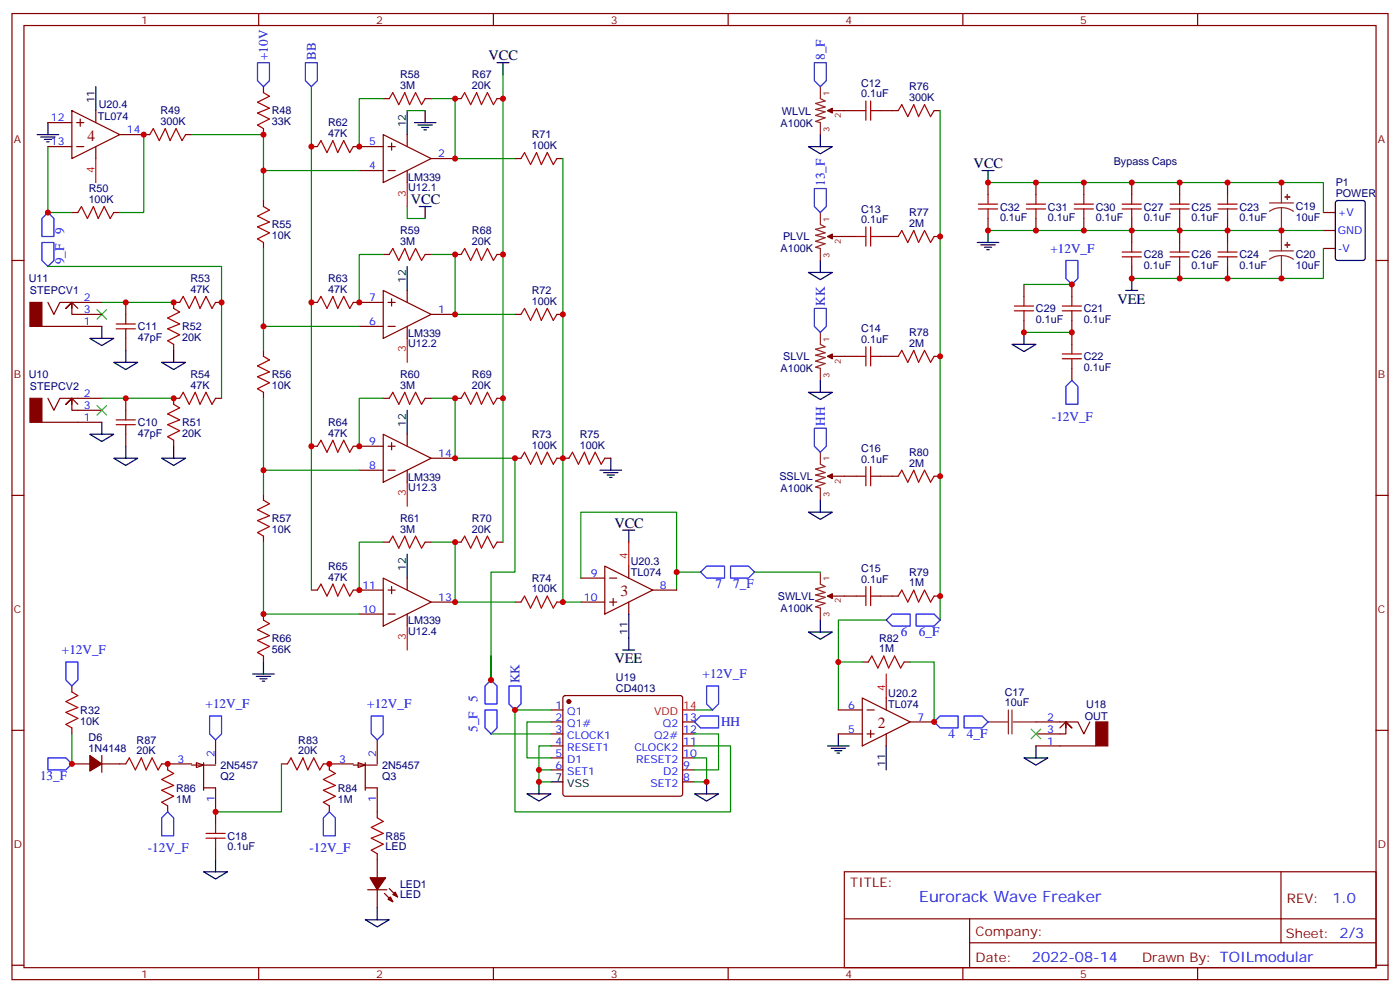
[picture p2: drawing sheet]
<svg xmlns="http://www.w3.org/2000/svg" width="412mm" height="292mm" viewBox="0 0 412 292" stroke-linecap="round" stroke-linejoin="round" font-family="sans-serif">
<g fill="none" stroke="#870000" stroke-width=".35">
<path d="M3.5 4h405.4v284.3h-405.4zM7.1 7.5h398.2v277.3h-398.2zM76.2 4v3.5M145.3 4v3.5M214.5 4v3.5M283.6 4v3.5M352.8 4v3.5M42.3 39.6h1.8M54.7 39.6h1.7M77.6 25.5v1.8M77.6 37.9v1.7M112.9 39.6l14.1 7.1-14.1 7z"/>
<path d="M112.9 29h1.8M119.9 39.6v3.5M125.2 29h1.8M134.1 29h1.7M146.4 29h1.8M245.2 32.6h7M259.3 32.6h5.3M275.2 32.6h1.7M77.6 59v1.8M91.7 43.1h1.8M104.1 43.1h8.8M105.8 50.2h7.1"/>
<path d="M114.3 50.2h2.1M114.3 43.1h2.1M115.4 42.1v2.1M119.9 50.2v3.5M127 46.7h7.1M151.7 46.7h1.8M164 46.7h1.8M3.5 76.7h3.6M21.2 62.5h1.7M33.5 62.5h1.8M77.6 71.4v1.7M112.9 74.9h1.8"/>
<path d="M125.2 74.9h1.8M134.1 74.9h1.7M146.4 74.9h1.8M245.2 69.6h7M259.3 69.6h5.3M275.2 69.6h1.7M405.3 76.7h3.6M12.3 96.1h17.7M14.1 89l1.8 3.5 1.7-3.5h12.4M22.9 90.8l-1.7-1.8-1.8 1.8 1.8-1.8v3.5h8.8M37 89v3.5M37 99.6v3.5"/>
<path d="M52.9 89h-1.7v1.8M63.5 89h1.8M91.7 89h1.8M104.1 89h8.8M105.8 96.1h7.1M112.9 85.5l14.1 7-14.1 7.1zM114.3 96.1h2.1M114.3 89h2.1M115.4 87.9v2.2M119.9 85.5v3.5M119.9 96.1v3.5M127 92.5h7.1"/>
<path d="M151.7 92.5h1.8M164 92.5h1.8M14.1 117.2l1.8 3.6 1.7-3.6h12.4M22.9 119l-1.7-1.8-1.8 1.8 1.8-1.8v3.6h8.8M37 117.2v3.6M51.2 101.4v1.7M52.9 117.2h-1.7v1.8M63.5 117.2h1.8M77.6 103.1v1.8M77.6 115.5v1.7M112.9 117.2h1.8M125.2 117.2h1.8"/>
<path d="M134.1 117.2h1.7M146.4 117.2h1.8M245.2 104.9h7M259.3 104.9h5.3M275.2 104.9h1.7M12.3 124.3h17.7M37 127.8v3.5M51.2 129.6v1.7M91.7 131.3h1.8M104.1 131.3h8.8M105.8 138.4h7.1M112.9 127.8l14.1 7.1-14.1 7z"/>
<path d="M114.3 138.4h2.1M114.3 131.3h2.1M115.4 130.3v2.1M119.9 127.8v3.5M119.9 138.4v3.5M127 134.9h7.1M151.7 134.9h1.8M164 134.9h3.6M178.2 134.9h1.7M3.5 145.8h3.6M77.6 145.5v1.7M77.6 157.8v1.8"/>
<path d="M112.9 159.6h1.8M125.2 159.6h1.8M134.1 159.6h1.7M146.4 159.6h1.8M245.2 140.2h7M259.3 140.2h5.3M275.2 140.2h1.7M405.3 145.8h3.6M91.7 173.7h1.8M104.1 173.7h8.8M112.9 170.1l14.1 7.1-14.1 7.1zM114.3 173.7h2.1"/>
<path d="M115.4 172.6v2.1M119.9 170.1v3.6M127 177.2h7.1M151.7 177.2h1.8M164 177.2h1.8M245.2 175.4h7M259.3 175.4h5.3M275.2 175.4h1.7M77.6 180.7v1.8M77.6 193.1v1.7M105.8 180.7h7.1M114.3 180.7h2.1"/>
<path d="M119.9 180.7v3.6M254 194.8h1.8M266.3 194.8h1.8M3.5 214.9h3.6M162.3 219.5h3.5M162.3 212.5h3.5M162.3 216h3.5M162.3 209h3.5M166 204.9l.5-.2h33.9l.5 .2 .2 .5v28.2l-.3 .5-.4 .3h-33.9l-.5-.3-.2-.5v-28.2zM201.1 219.5h3.5M201.1 212.5h3.5M201.1 216h3.5"/>
<path d="M305.2 212.5h12.3l1.8 3.5 1.7-3.5M305.2 219.5h17.6M312.2 214.2l1.8-1.7 1.7 1.7-1.7-1.7v3.5h-8.8M405.3 214.9h3.6M162.3 223.1h3.5M162.3 226.6h3.5M201.1 223.1h3.5M201.1 226.6h3.5M201.1 230.1h3.5M248.7 256.6h156.6v28.2h-156.6zM377.3 256.6v20.9M248.7 270.4h156.5"/>
<path d="M285.6 277.5h119.6M285.6 270.4v14.1M3.5 284.1h3.6M76.2 284.8v3.5M145.3 284.8v3.5M214.5 284.8v3.5M283.6 284.8v3.5M352.8 284.8v3.5M405.3 284.1h3.6"/>
</g>
<path d="M75.8 18.5h3.6v5.2l-1.8 1.8-1.8-1.8zM90 18.5h3.5v5.2l-1.8 1.8-1.7-1.8zM239.9 18.5h3.5v5.2l-1.7 1.8-1.8-1.8zM239.9 55.5h3.5v5.3l-1.7 1.7-1.8-1.7zM239.9 90.8h3.5v5.3l-1.7 1.7-1.8-1.7zM239.9 126h3.5v5.3l-1.7 1.8-1.8-1.8zM149.9 201.9h3.6v5.3l-1.8 1.8-1.8-1.8zM206.4 210.7h5.3v3.5h-5.3l-1.8-1.7z" fill="none" stroke="#00f" stroke-width=".35"/>
<g fill="none" stroke="#a10000" stroke-width=".35">
<path d="M44.1 39.6l1.1-1.7 1.7 3.5 1.8-3.5 1.4 3.5 1.8-3.5 1.7 3.5 1.1-1.8M77.6 27.3l1.8 1-3.6 1.8 3.6 1.8-3.6 1.4 3.6 1.7-3.6 1.8 1.8 1.1M114.7 29l1-1.7 1.8 3.5 1.7-3.5 1.4 3.5 1.8-3.5 1.8 3.5 1-1.8M135.8 29l1.1-1.7 1.7 3.5 1.8-3.5 1.4 3.5 1.8-3.5 1.7 3.5 1.1-1.8M252.2 32.6h2.9M255.1 29.7v5.7M256.5 32.6h2.8M256.5 29.7v5.7M264.6 32.6l1-1.8 1.8 3.5 1.8-3.5 1.4 3.5 1.7-3.5 1.8 3.5 1.1-1.7M93.5 43.1l1-1.7 1.8 3.5 1.8-3.5 1.4 3.5 1.7-3.5 1.8 3.5 1.1-1.8M153.5 46.7l1-1.8 1.8 3.5 1.7-3.5 1.5 3.5 1.7-3.5 1.8 3.5 1-1.7M22.9 62.5l1.1-1.7 1.8 3.5 1.7-3.5 1.4 3.5 1.8-3.5 1.8 3.5 1-1.8"/>
<path d="M77.6 60.8l1.8 1-3.6 1.8 3.6 1.8-3.6 1.4 3.6 1.7-3.6 1.8 1.8 1.1M114.7 74.9l1-1.8 1.8 3.6 1.7-3.6 1.4 3.6 1.8-3.6 1.8 3.6 1-1.8M135.8 74.9l1.1-1.8 1.7 3.6 1.8-3.6 1.4 3.6 1.8-3.6 1.7 3.6 1.1-1.8M252.2 69.6h2.9M255.1 66.8v5.6M256.5 66.8v5.6M256.5 69.6h2.8M264.6 69.6l1-1.8 1.8 3.6 1.8-3.6 1.4 3.6 1.7-3.6 1.8 3.6 1.1-1.8M34.2 95.4h5.7M34.2 96.8h5.7M37 92.5v2.9M37 96.8v2.8"/>
<path d="M51.2 90.8l1.7 1-3.5 1.8 3.5 1.8-3.5 1.4 3.5 1.7-3.5 1.8 1.8 1.1M52.9 89l1.1-1.8 1.7 3.6 1.8-3.6 1.4 3.6 1.8-3.6 1.7 3.6 1.1-1.8M93.5 89l1-1.8 1.8 3.6 1.8-3.6 1.4 3.6 1.7-3.6 1.8 3.6 1.1-1.8M153.5 92.5l1-1.7 1.8 3.5 1.7-3.5 1.5 3.5 1.7-3.5 1.8 3.5 1-1.8M51.2 119l1.7 1.1-3.5 1.7 3.5 1.8-3.5 1.4 3.5 1.8-3.5 1.7 1.8 1.1M52.9 117.2l1.1-1.7 1.7 3.5 1.8-3.5 1.4 3.5 1.8-3.5 1.7 3.5 1.1-1.8M77.6 104.9l1.8 1-3.6 1.8 3.6 1.8-3.6 1.4 3.6 1.7-3.6 1.8 1.8 1.1M114.7 117.2l1-1.7 1.8 3.5 1.7-3.5 1.4 3.5 1.8-3.5 1.8 3.5 1-1.8M135.8 117.2l1.1-1.7 1.7 3.5 1.8-3.5 1.4 3.5 1.8-3.5 1.7 3.5 1.1-1.8M252.2 104.9h2.9M255.1 102.1v5.6M256.5 102.1v5.6"/>
<path d="M256.5 104.9h2.8M264.6 104.9l1-1.8 1.8 3.5 1.8-3.5 1.4 3.5 1.7-3.5 1.8 3.5 1.1-1.7M34.2 123.6h5.7M34.2 125h5.7M37 120.8v2.8M37 125v2.8M93.5 131.3l1-1.7 1.8 3.5 1.8-3.5 1.4 3.5 1.7-3.5 1.8 3.5 1.1-1.8M153.5 134.9l1-1.8 1.8 3.5 1.7-3.5 1.5 3.5 1.7-3.5 1.8 3.5 1-1.7M167.6 134.9l1-1.8 1.8 3.5 1.8-3.5 1.4 3.5 1.7-3.5 1.8 3.5 1.1-1.7M255.1 137.3v5.7M256.5 137.3v5.7M77.6 147.2l1.8 1.1-3.6 1.7 3.6 1.8-3.6 1.4 3.6 1.8-3.6 1.7 1.8 1.1"/>
<path d="M114.7 159.6l1-1.8 1.8 3.5 1.7-3.5 1.4 3.5 1.8-3.5 1.8 3.5 1-1.7M135.8 159.6l1.1-1.8 1.7 3.5 1.8-3.5 1.4 3.5 1.8-3.5 1.7 3.5 1.1-1.7M252.2 140.2h2.9M256.5 140.2h2.8M264.6 140.2l1-1.8 1.8 3.5 1.8-3.5 1.4 3.5 1.7-3.5 1.8 3.5 1.1-1.7M93.5 173.7l1-1.8 1.8 3.5 1.8-3.5 1.4 3.5 1.7-3.5 1.8 3.5 1.1-1.7M153.5 177.2l1-1.8 1.8 3.6 1.7-3.6 1.5 3.6 1.7-3.6 1.8 3.6 1-1.8M252.2 175.4h2.9M255.1 172.6v5.7M256.5 172.6v5.7M256.5 175.4h2.8M264.6 175.4l1-1.7 1.8 3.5 1.8-3.5 1.4 3.5 1.7-3.5 1.8 3.5 1.1-1.8"/>
<path d="M77.6 182.5l1.8 1.1-3.6 1.7 3.6 1.8-3.6 1.4 3.6 1.8-3.6 1.7 1.8 1.1M255.8 194.8l1-1.7 1.8 3.5 1.7-3.5 1.5 3.5 1.7-3.5 1.8 3.5 1-1.8"/>
</g>
<g fill="none" stroke="#008700" stroke-width=".35">
<path d="M42.3 39.6v22.9h-7M56.4 39.6h21.2v19.4M91.7 25.5v148.2M112.9 29h-7.1v14.1M119.9 32.6h5.3M127 29h7.1v17.7h17.6M148.2 22v137.6M14.1 43.1v19.4h7.1M77.6 50.2h28.2M165.8 46.7v130.5h5.3M77.6 73.1v30M112.9 74.9h-7.1v14.1"/>
<path d="M119.9 60.8v3.5h5.3M127 74.9h7.1v17.6h17.6M30 89h21.2M77.6 96.1h28.2M30 117.2h21.2M77.6 117.2v28.3M112.9 117.2h-7.1v14.1M127 117.2h7.1v17.7h17.6v33.5h-7.1v31.7v-7M77.6 138.4h28.2M77.6 159.6v21.1h28.2M112.9 159.6h-7.1v14.1M127 159.6h7.1v17.6h17.6"/>
<path d="M171.1 170.1v-19.4h28.2v23M254 194.8h-7.1v14.2M268.1 194.8h7.1v17.7M162.3 219.5h-3.6v10.6h3.6M162.3 212.5h-7.1v10.6h7.1M162.3 209h-10.6v29.9h63.5v-19.4h-10.6M204.6 216h7.1v10.6h-7.1M204.6 209h5.3M158.7 226.6h3.6M204.6 223.1h3.5v7h-3.5"/>
</g>
<g fill="none" stroke="#000" stroke-width=".35">
<path d="M146.4 18.5h3.5M148.2 18.5v3.5M10.9 39.6h6.4M14.1 36.1v3.5M119.9 32.6v7M12 40.3h4.2M13.1 41h2.1M13.8 41.7h.7M119.9 78.4v7.1M123.5 60.8h3.5M125.2 60.8v3.5M21.2 89v1.8"/>
<path d="M21.2 117.2v1.8M119.9 120.8v7M176.7 138.4h6.4M177.8 139.1h4.2M178.9 139.8h2.1M179.9 134.9v3.5M179.6 140.5h.7M183.4 156h3.6M185.2 156v3.6M119.9 163.1v7M74.4 198.4h6.4M75.5 199.1h4.2"/>
<path d="M76.6 199.8h2.1M77.6 194.8v3.6M183.4 191.3h3.6M185.2 187.8v3.5M77.3 200.5h.7M243.8 219.5h6.3M246.9 216v3.5M314 212.5v1.7M162.3 230.1h3.5M244.8 220.2h4.3M245.9 220.9h2.1M246.6 221.7h.7"/>
</g>
<g fill="#870000" stroke="#870000" stroke-width=".35">
<path d="M8.8 117.2h3.5v7.1h-3.5z"/>
<path d="M8.8 89h3.5v7.1h-3.5z"/>
<path d="M243.8 32.6l1.4-.7v1.4z"/>
<path d="M243.8 69.6l1.4-.7v1.4z"/>
<path d="M243.8 104.9l1.4-.7v1.4z"/>
<path d="M243.8 175.4l1.4-.7v1.4z"/>
<path d="M243.8 140.2l1.4-.7v1.4z"/>
<path d="M322.8 212.5h3.5v7h-3.5z"/>
<circle cx="167.6" cy="206.5" r=".53"/>
</g>
<path d="M28.6 91.1l2.8 2.8M31.4 91.1l-2.8 2.8M28.6 119.3l2.8 2.9M31.4 119.3l-2.8 2.9M303.7 214.6l2.9 2.8M306.6 214.6l-2.9 2.8" fill="none" stroke="#3c3" stroke-width=".35"/>
<path d="M119.9 53.7v7.1M119.9 99.6v7M119.9 141.9v7.1M119.9 184.3v7M201.1 209h3.5" fill="none" stroke="#f00" stroke-width=".35"/>
<g fill="none" stroke="#8c2424" stroke-width=".35">
<path d="M241.7 25.5v3.5l1.4 .7-2.9 .7 2.9 1.1-2.9 .7 2.9 .7-2.9 1.1 2.9 .7-2.9 1 1.5 .4v3.5M243.8 32.6h1.4M241.7 62.5v3.6l1.4 .7-2.9 .7 2.9 1-2.9 .8 2.9 .7-2.9 1 2.9 .7-2.9 1.1 1.5 .3v3.6M243.8 69.6h1.4M241.7 97.8v3.6l1.4 .7-2.9 .7 2.9 1-2.9 .7 2.9 .7-2.9 1.1 2.9 .7-2.9 1.1 1.5 .3v3.5M243.8 104.9h1.4M241.7 133.1v3.5l1.4 .7-2.9 .7 2.9 1.1-2.9 .7 2.9 .7-2.9 1.1 2.9 .7-2.9 1 1.5 .4v3.5M243.8 140.2h1.4M241.7 168.4v3.5l1.4 .7-2.9 .7 2.9 1.1-2.9 .7 2.9 .7-2.9 1 2.9 .8-2.9 1 1.5 .4v3.5M243.8 175.4h1.4M291 212.5h6M297 209v7"/>
<path d="M298.1 209v7M298.4 212.5h6.8"/>
</g>
<path d="M57.9 224.5l2.1 .7-2.1 .7z" fill="#fff" stroke="#870000" stroke-width=".35"/>
<path d="M63.5 217.8v7M49.4 224.8h7M56.4 225.2h7.1M60 224.5v8.1M60 231.9h3.5v7" fill="none" stroke="#870000" stroke-width=".35"/>
<path d="M105.5 224.5l2.1 .7-2.1 .7z" fill="#fff" stroke="#870000" stroke-width=".35"/>
<g fill="none" stroke="#870000" stroke-width=".35">
<path d="M14.1 36.1h7.1M21.2 32.6l14.1 7-14.1 7.1zM22.6 36.1h2.1M23.6 35v2.1M28.2 32.6v3.5M35.3 39.6h7M14.1 43.1h7.1M22.6 43.1h2.1M28.2 43.1v3.6M291 53.7v3.6M305.2 53.7v3.6M319.3 53.7v3.6"/>
<path d="M333.4 53.7v3.6M347.5 53.7v3.6M361.6 53.7v3.6M291 64.3v3.5M305.2 64.3v3.5M319.3 64.3v3.5M333.4 64.3v7.1M333.4 78.4v3.6M347.5 64.3v7.1M347.5 78.4v3.6M361.6 64.3v7.1M361.6 78.4v3.6"/>
<path d="M389.8 62.5h3.5M389.8 67.8h3.5M389.8 73.1h3.5M301.6 83.7v3.5M301.6 94.3v3.5M315.7 83.7v3.5M315.7 94.3v7.1M315.7 108.4v3.5M171.1 170.1h7.1M171.1 177.2h7.1M178.2 166.6l14.1 7.1-14.1 7zM179.6 170.1h2.1"/>
<path d="M179.6 177.2h2.1M180.6 176.1v2.2M185.2 166.6v3.5M185.2 177.2v3.5M192.3 173.7h7M21.2 201.9v1.8M21.2 214.2v1.8M111.1 217.8v7M246.9 209h7.1M246.9 216h7.1M254 205.4l14.1 7.1-14.1 7zM255.4 209h2.1"/>
<path d="M255.4 216h2.1M256.5 214.9v2.2M261.1 205.4v3.6M261.1 216v3.5M268.1 212.5h7.1M21.2 224.8h5.3M30 224.8h7M30 222.4v4.9M47.6 224.8h1.8v1.8M49.4 237.2v1.7M63.5 238.9v3.6M82.9 224.8h1.8"/>
<path d="M95.2 224.8h8.9M97 224.8v1.8M97 237.2v1.7M104.1 225.2h7M107.6 224.5v8.1M107.6 231.9h3.5v8.8M63.5 249.5v3.5M111.1 251.3v7M108.3 261.9h5.6M111.1 261.9v5.3M113.2 262.9l2.5 2.5M114.7 261.5l2.4 2.5"/>
</g>
<g fill="none" stroke="#a10000" stroke-width=".35">
<path d="M291 57.3v2.8M305.2 57.3v2.8M319.3 57.3v2.8M333.4 57.3v2.8M347.5 57.3v2.8M361.6 57.3v2.8M288.2 61.5h5.7M288.2 60.1h5.7M291 61.5v2.8M302.3 61.5h5.7M302.3 60.1h5.7M305.2 61.5v2.8"/>
<path d="M316.4 61.5h5.7M316.4 60.1h5.7M319.3 61.5v2.8M330.6 61.5h5.6M330.6 60.1h5.6M330.6 75.6h5.6M330.6 74.2h5.6M333.4 61.5v2.8M333.4 71.4v2.8M333.4 75.6v2.8M344.7 61.5h5.6M344.7 60.1h5.6"/>
<path d="M344.7 75.6h5.6M344.7 74.2h5.6M347.5 61.5v2.8M347.5 71.4v2.8M347.5 75.6v2.8M358.8 61.5h5.6M358.8 60.1h5.6M358.8 75.6h5.6M358.8 74.2h5.6M361.6 61.5v2.8M361.6 71.4v2.8M361.6 75.6v2.8"/>
<path d="M298.8 91.5h5.6M298.8 90.1h5.6M301.6 87.2v2.9M301.6 91.5v2.8M312.9 91.5h5.7M312.9 90.1h5.7M315.7 87.2v2.9M315.7 91.5v2.8M312.9 105.6h5.7M312.9 104.2h5.7M315.7 101.4v2.8M315.7 105.6v2.8"/>
<path d="M21.2 203.7l1.7 1-3.5 1.8 3.5 1.7-3.5 1.5 3.5 1.7-3.5 1.8 1.8 1M37 224.8l1.1-1.7 1.8 3.5 1.7-3.5 1.4 3.5 1.8-3.5 1.8 3.5 1-1.8M49.4 226.6l1.8 1-3.6 1.8 3.6 1.8-3.6 1.4 3.6 1.8-3.6 1.7 1.8 1.1M84.7 224.8l1-1.7 1.8 3.5 1.8-3.5 1.4 3.5 1.7-3.5 1.8 3.5 1-1.8M97 226.6l1.8 1-3.6 1.8 3.6 1.8-3.6 1.4 3.6 1.8-3.6 1.7 1.8 1.1M60.7 246.7h5.6M60.7 245.3h5.6M63.5 242.5v2.8M63.5 246.7v2.8M111.1 240.7l1.8 1.1-3.5 1.7 3.5 1.8-3.5 1.4 3.5 1.8-3.5 1.7 1.7 1.1"/>
</g>
<g fill="none" stroke="#008700" stroke-width=".35">
<path d="M276.9 32.6v149.9M291 53.7h98.8v8.8M14.1 78.4h51.2v38.8M291 67.8h98.8M389.8 73.1v8.9h-56.4M301.6 97.8h14.1M301.6 83.7h14.1M199.3 168.4h7.1M222.2 168.4h19.5M261.1 182.5h-14.2v12.3M21.2 216v8.8M144.6 216h17.7"/>
<path d="M82.9 224.8v14.1h-19.4"/>
</g>
<g fill="#870000" stroke="#870000" stroke-width=".35">
<path d="M115 264l.7 1.4-1.4-.7z"/>
<path d="M115.7 263.3l.7-.7 .7 1.4z"/>
<path d="M109 258.3h4.6l-2.5 3.6z"/>
<path d="M26.5 222.4l3.5 2.4-3.5 2.1z"/>
</g>
<g fill="none" stroke="#00f" stroke-width=".35">
<path d="M12.3 71.4h3.6v5.3l-1.8 1.7-1.8-1.7zM14.1 62.5l1.8 1.8v5.3h-3.6v-5.3zM314 76.7h3.5v5.3l-1.8 1.7-1.7-1.7zM315.7 111.9l1.8 1.8v5.3h-3.5v-5.3zM206.4 168.4l1.7-1.8h5.3v3.5h-5.3zM215.2 166.6h5.3l1.7 1.8-1.7 1.7h-5.3zM19.4 194.8h3.5v5.3l-1.7 1.8-1.8-1.8zM261.1 182.5l1.7-1.8h5.3v3.6h-5.3zM269.9 180.7h5.3l1.7 1.8-1.7 1.8h-5.3zM61.7 210.7h3.6v5.3l-1.8 1.8-1.8-1.8zM109.4 210.7h3.5v5.3l-1.8 1.8-1.7-1.8zM142.9 209h3.5v5.2l-1.8 1.8-1.7-1.8z"/>
<path d="M142.9 201.9l1.7-1.8 1.8 1.8v5.3h-3.5zM208.1 201.9h3.6v5.3l-1.8 1.8-1.8-1.8zM275.2 212.5l1.7-1.8h5.3v3.5h-5.3zM284 210.7h5.3l1.7 1.8-1.7 1.7h-5.3zM14.1 223.1h5.3l1.8 1.7-1.8 1.8h-5.3zM47.6 240.7l1.8-1.8 1.8 1.8v5.3h-3.6zM95.2 240.7l1.8-1.8 1.8 1.8v5.3h-3.6z"/>
</g>
<g fill="none" stroke="#000" stroke-width=".35">
<path d="M28.2 25.5v7.1M122.1 36.1h6.3M123.1 36.8h4.3M124.2 37.5h2.1M124.9 38.2h.7M125.2 32.6v3.5M241.7 39.6v3.5M238.1 43.1h7.1l-3.5 2.2zM289.3 50.2h3.5M291 50.2v3.5M393.6 59.2l.5-.2h7.4l.6 .5 .1 16.5-.5 .6-7.6 .1-.7-.5-.1-16.5zM241.7 76.7v3.5"/>
<path d="M287.9 71.4h6.3M288.9 72.1h4.3M290 72.8h2.1M290.7 73.5h.7M291 67.8v3.6M26.5 99.6h7l-3.5 2.1zM30 96.1v3.5M238.1 80.2h7.1l-3.5 2.1zM301.6 97.8v3.6M331.6 85.5h3.5M333.4 82v3.5M33.5 106.6h7.1l-3.6 2.2z"/>
<path d="M37 103.1v3.5M47.6 106.6h7.1l-3.5 2.2zM51.2 103.1v3.5M238.1 115.5h7.1l-3.5 2.1zM241.7 111.9v3.6M298.1 101.4h7.1l-3.6 2.1zM26.5 127.8h7l-3.5 2.1zM30 124.3v3.5M33.5 134.9h7.1l-3.6 2.1zM37 131.3v3.6M47.6 134.9h7.1l-3.5 2.1zM51.2 131.3v3.6"/>
<path d="M238.1 150.7h7.1l-3.5 2.2zM241.7 147.2v3.5M185.2 180.7v7.1M238.1 186h7.1l-3.5 2.1zM241.7 182.5v3.5M261.1 219.5v7.1M305.2 219.5v3.6M155.2 233.6h7.1l-3.6 2.2zM158.7 230.1v3.5M204.6 233.6h7.1l-3.6 2.2zM208.1 230.1v3.5M301.6 223.1h7.1l-3.5 2.1z"/>
<path d="M60 256.6h7l-3.5 2.1zM63.5 253v3.6M107.6 270.7h7.1l-3.6 2.1zM111.1 267.2v3.5"/>
</g>
<path d="M373.9 59.7h7.1M377.5 53.7v6M373.9 73.8h7.1M377.5 61.1l-1.9 .3-1.7 .8M377.5 61.1l1.8 .3 1.7 .8M377.5 75.2l-1.9 .3-1.7 .8M377.5 75.2l1.8 .3 1.7 .8M377.5 61.1v12.7M377.5 75.2v6.8" fill="none" stroke="#8c2424" stroke-width=".35"/>
<g fill="#8c2424" stroke="#8c2424" stroke-width=".35">
<path d="M378.5 58h1.4z"/>
<path d="M379.2 57.3v1.4z"/>
<path d="M378.5 72.1h1.4z"/>
<path d="M379.2 71.4v1.4z"/>
</g>
<path d="M28.2 46.7v7M185.2 159.6v7M261.1 198.4v7" fill="none" stroke="#f00" stroke-width=".35"/>
<g fill="#c00">
<circle cx="37" cy="117.2" r=".88"/>
<circle cx="37" cy="89" r=".88"/>
<circle cx="51.2" cy="89" r=".88"/>
<circle cx="51.2" cy="117.2" r=".88"/>
<circle cx="91.7" cy="43.1" r=".88"/>
<circle cx="91.7" cy="89" r=".88"/>
<circle cx="91.7" cy="131.3" r=".88"/>
<circle cx="77.6" cy="39.6" r=".88"/>
<circle cx="105.8" cy="173.7" r=".88"/>
<circle cx="105.8" cy="131.3" r=".88"/>
<circle cx="105.8" cy="89" r=".88"/>
<circle cx="105.8" cy="43.1" r=".88"/>
<circle cx="77.6" cy="50.2" r=".88"/>
<circle cx="77.6" cy="96.1" r=".88"/>
<circle cx="77.6" cy="138.4" r=".88"/>
<circle cx="134.1" cy="29" r=".88"/>
<circle cx="134.1" cy="74.9" r=".88"/>
<circle cx="134.1" cy="117.2" r=".88"/>
<circle cx="134.1" cy="159.6" r=".88"/>
<circle cx="148.2" cy="74.9" r=".88"/>
<circle cx="148.2" cy="117.2" r=".88"/>
<circle cx="148.2" cy="29" r=".88"/>
<circle cx="134.1" cy="177.2" r=".88"/>
<circle cx="134.1" cy="134.9" r=".88"/>
<circle cx="134.1" cy="92.5" r=".88"/>
<circle cx="134.1" cy="46.7" r=".88"/>
<circle cx="165.8" cy="92.5" r=".88"/>
<circle cx="165.8" cy="134.9" r=".88"/>
<circle cx="165.8" cy="177.2" r=".88"/>
<circle cx="77.6" cy="180.7" r=".88"/>
<circle cx="158.8" cy="226.6" r=".88"/>
<circle cx="151.7" cy="134.9" r=".88"/>
<circle cx="151.7" cy="209" r=".88"/>
<circle cx="97" cy="224.8" r=".88"/>
<circle cx="63.5" cy="238.9" r=".88"/>
<circle cx="49.4" cy="224.8" r=".88"/>
<circle cx="42.3" cy="39.6" r=".88"/>
<circle cx="275.2" cy="212.5" r=".88"/>
<circle cx="144.6" cy="200.1" r=".88"/>
<circle cx="276.9" cy="69.6" r=".88"/>
<circle cx="276.9" cy="104.9" r=".88"/>
<circle cx="276.9" cy="175.4" r=".88"/>
<circle cx="276.9" cy="140.2" r=".88"/>
<circle cx="246.9" cy="194.8" r=".88"/>
<circle cx="199.3" cy="168.4" r=".88"/>
<circle cx="14.1" cy="62.5" r=".88"/>
<circle cx="65.3" cy="89" r=".88"/>
<circle cx="21.2" cy="224.8" r=".88"/>
<circle cx="158.8" cy="230.1" r=".88"/>
<circle cx="208.1" cy="230.1" r=".88"/>
<circle cx="291" cy="53.7" r=".88"/>
<circle cx="377.5" cy="53.7" r=".88"/>
<circle cx="361.6" cy="53.7" r=".88"/>
<circle cx="347.5" cy="53.7" r=".88"/>
<circle cx="333.4" cy="53.7" r=".88"/>
<circle cx="319.3" cy="53.7" r=".88"/>
<circle cx="305.2" cy="53.7" r=".88"/>
<circle cx="377.5" cy="82" r=".88"/>
<circle cx="361.6" cy="82" r=".88"/>
<circle cx="347.5" cy="82" r=".88"/>
<circle cx="333.4" cy="82" r=".88"/>
<circle cx="291" cy="67.8" r=".88"/>
<circle cx="377.5" cy="67.8" r=".88"/>
<circle cx="361.6" cy="67.8" r=".88"/>
<circle cx="347.5" cy="67.8" r=".88"/>
<circle cx="333.4" cy="67.8" r=".88"/>
<circle cx="319.3" cy="67.8" r=".88"/>
<circle cx="305.2" cy="67.8" r=".88"/>
<circle cx="315.7" cy="97.8" r=".88"/>
<circle cx="301.6" cy="97.8" r=".88"/>
<circle cx="315.7" cy="83.7" r=".88"/>
</g>
<g font-size="4.6" fill="#800">
<text x="25.8" y="41.4">4</text>
<text x="182.7" y="175.4">3</text>
<text x="258.6" y="214.2">2</text>
</g>
<text font-size="4.6" fill="#00f" x="270.8" y="265.6">Eurorack Wave Freaker</text>
<g font-size="4.2">
<text x="143.9" y="17.7">VCC</text>
<text x="286.8" y="49.5">VCC</text>
<text x="121" y="60.1">VCC</text>
<text x="329.1" y="89.4">VEE</text>
<text x="181" y="155.3">VCC</text>
<text x="181" y="195.2">VEE</text>
</g>
<g font-size="4.2" fill="#00f">
<text x="392.5" y="265.8">1.0</text>
<text x="304" y="283.2">2022-08-14</text>
</g>
<g font-size="3.9" fill="#00f">
<text x="78.9" y="17.7" transform="rotate(-90 78.9 17.7)">+10V</text>
<text x="93" y="17.7" transform="rotate(-90 93 17.7)">BB</text>
<text x="242.9" y="17.7" transform="rotate(-90 242.9 17.7)">8_F</text>
<text x="242.9" y="54.7" transform="rotate(-90 242.9 54.7)">13_F</text>
<text x="18.9" y="69" transform="rotate(-90 18.9 69)">9</text>
<text x="18.9" y="77.8" transform="rotate(-90 18.9 77.8)">9_F</text>
<text x="309.4" y="74.4">+12V_F</text>
<text x="242.9" y="90" transform="rotate(-90 242.9 90)">KK</text>
<text x="242.9" y="125.3" transform="rotate(-90 242.9 125.3)">HH</text>
<text x="309.9" y="123.8">-12V_F</text>
<text x="210.7" y="173.2">7</text>
<text x="216" y="173.2">7_F</text>
<text x="265.4" y="187.3">6</text>
<text x="270.7" y="187.3">6_F</text>
<text x="18.2" y="192.6">+12V_F</text>
<text x="153" y="201.2" transform="rotate(-90 153 201.2)">KK</text>
<text x="207" y="199.6">+12V_F</text>
<text x="60.6" y="208.4">+12V_F</text>
<text x="108.2" y="208.4">+12V_F</text>
<text x="140.6" y="206.6" transform="rotate(-90 140.6 206.6)">5</text>
<text x="140.6" y="215.4" transform="rotate(-90 140.6 215.4)">5_F</text>
<text x="212.4" y="213.8">HH</text>
<text x="279.4" y="217.3">4</text>
<text x="284.8" y="217.3">4_F</text>
<text x="11.8" y="229.6">13_F</text>
<text x="43.5" y="250.8">-12V_F</text>
<text x="91.2" y="250.8">-12V_F</text>
</g>
<g font-size="3.9" fill="#800">
<text x="250.5" y="261.2">TITLE:</text>
<text x="379.1" y="265.8">REV:</text>
<text x="287.4" y="275.4">Company:</text>
<text x="378.7" y="276">Sheet: 2/3</text>
<text x="287.4" y="283">Date:</text>
<text x="336.4" y="283.1">Drawn By: TOILmodular</text>
</g>
<g font-size="3.2" fill="#800">
<text x="41.6" y="7">1</text>
<text x="110.8" y="7">2</text>
<text x="179.9" y="7">3</text>
<text x="249.1" y="7">4</text>
<text x="318.2" y="7">5</text>
<text x="4.1" y="42.1">A</text>
<text x="405.9" y="42.1">A</text>
<text x="4.1" y="111.2">B</text>
<text x="405.9" y="111.2">B</text>
<text x="4.1" y="180.4">C</text>
<text x="405.9" y="180.4">C</text>
<text x="4.1" y="249.5">D</text>
<text x="405.9" y="249.5">D</text>
<text x="41.6" y="287.8">1</text>
<text x="110.8" y="287.8">2</text>
<text x="179.9" y="287.8">3</text>
<text x="249.1" y="287.8">4</text>
<text x="318.2" y="287.8">5</text>
</g>
<g font-size="3.2" fill="#000080">
<text x="117.8" y="23.1">R58</text>
<text x="139" y="23">R67</text>
<text x="117.8" y="26.2">3M</text>
<text x="139" y="26.2">20K</text>
<text x="253.7" y="28.7">0.1uF</text>
<text x="253.7" y="25.5">C12</text>
<text x="267.8" y="29.7">300K</text>
<text x="267.8" y="26.6">R76</text>
<text x="28.8" y="35.5">TL074</text>
<text x="29.1" y="31.9">U20.4</text>
<text x="47.3" y="33.6">R49</text>
<text x="80.1" y="33.7">R48</text>
<text x="230.3" y="33.7">WLVL</text>
<text x="47.3" y="36.8">300K</text>
<text x="80.1" y="36.9">33K</text>
<text x="96.7" y="40.3">47K</text>
<text x="96.7" y="37.2">R62</text>
<text x="156.6" y="40.7">R71</text>
<text x="229.9" y="37.2">A100K</text>
<text x="156.6" y="43.9">100K</text>
<text x="120.2" y="53.3">LM339</text>
<text x="328.1" y="48.4">Bypass Caps</text>
<text x="26.1" y="59.7">100K</text>
<text x="26.1" y="56.6">R50</text>
<text x="120.2" y="56.4">U12.1</text>
<text x="393.5" y="58">POWER</text>
<text x="393.5" y="54.6">P1</text>
<text x="253.7" y="65.7">0.1uF</text>
<text x="253.7" y="62.6">C13</text>
<text x="267.8" y="63.6">R77</text>
<text x="294.6" y="65.1">0.1uF</text>
<text x="294.6" y="62">C32</text>
<text x="308.7" y="65.1">0.1uF</text>
<text x="308.7" y="62">C31</text>
<text x="322.8" y="65.1">0.1uF</text>
<text x="322.8" y="62">C30</text>
<text x="336.9" y="65.1">0.1uF</text>
<text x="336.9" y="62">C27</text>
<text x="351" y="65.1">0.1uF</text>
<text x="351" y="62">C25</text>
<text x="365.1" y="65.1">0.1uF</text>
<text x="365.1" y="62">C23</text>
<text x="381.7" y="65.1">10uF</text>
<text x="381.7" y="61.9">C19</text>
<text x="80.1" y="70.4">10K</text>
<text x="80.1" y="67.2">R55</text>
<text x="117.8" y="68.9">R59</text>
<text x="139" y="68.9">R68</text>
<text x="230.7" y="70.8">PLVL</text>
<text x="267.8" y="66.8">2M</text>
<text x="117.8" y="72.1">3M</text>
<text x="139" y="72.1">20K</text>
<text x="229.9" y="74.3">A100K</text>
<text x="336.9" y="76.1">C28</text>
<text x="351" y="76.1">C26</text>
<text x="365.1" y="76.1">C24</text>
<text x="381.7" y="76">C20</text>
<text x="8.5" y="83.1">U11</text>
<text x="56.1" y="83">R53</text>
<text x="96.7" y="83">R63</text>
<text x="336.9" y="79.2">0.1uF</text>
<text x="351" y="79.2">0.1uF</text>
<text x="365.1" y="79.2">0.1uF</text>
<text x="381.7" y="79.2">10uF</text>
<text x="8.8" y="86.6">STEPCV1</text>
<text x="56.1" y="86.2">47K</text>
<text x="96.7" y="86.2">47K</text>
<text x="156.6" y="89.7">100K</text>
<text x="156.6" y="86.5">R72</text>
<text x="305.2" y="95.1">0.1uF</text>
<text x="305.2" y="91.9">C29</text>
<text x="319.3" y="95.1">0.1uF</text>
<text x="319.3" y="91.9">C21</text>
<text x="40.6" y="100.4">47pF</text>
<text x="40.6" y="97.2">C11</text>
<text x="53.6" y="100.4">20K</text>
<text x="53.6" y="97.2">R52</text>
<text x="120.2" y="99.1">LM339</text>
<text x="253.7" y="101">0.1uF</text>
<text x="253.7" y="97.8">C14</text>
<text x="267.8" y="98.9">R78</text>
<text x="120.2" y="102.2">U12.2</text>
<text x="230.7" y="106">SLVL</text>
<text x="267.8" y="102.1">2M</text>
<text x="319.3" y="106.1">C22</text>
<text x="8.5" y="111.3">U10</text>
<text x="56.1" y="111.2">R54</text>
<text x="80.1" y="111.3">R56</text>
<text x="117.8" y="111.3">R60</text>
<text x="139" y="111.2">R69</text>
<text x="229.9" y="109.6">A100K</text>
<text x="319.3" y="109.2">0.1uF</text>
<text x="8.8" y="114.8">STEPCV2</text>
<text x="56.1" y="114.4">47K</text>
<text x="80.1" y="114.5">10K</text>
<text x="117.8" y="114.4">3M</text>
<text x="139" y="114.4">20K</text>
<text x="40.6" y="125.4">C10</text>
<text x="53.6" y="125.4">R51</text>
<text x="96.7" y="125.3">R64</text>
<text x="40.6" y="128.6">47pF</text>
<text x="53.6" y="128.6">20K</text>
<text x="96.7" y="128.5">47K</text>
<text x="156.6" y="128.9">R73</text>
<text x="170.8" y="128.9">R75</text>
<text x="156.6" y="132">100K</text>
<text x="170.8" y="132">100K</text>
<text x="253.7" y="136.3">0.1uF</text>
<text x="253.7" y="133.1">C16</text>
<text x="267.8" y="137.3">2M</text>
<text x="267.8" y="134.2">R80</text>
<text x="120.2" y="141.5">LM339</text>
<text x="229.6" y="141.3">SSLVL</text>
<text x="120.2" y="144.5">U12.3</text>
<text x="229.9" y="144.8">A100K</text>
<text x="80.1" y="153.6">R57</text>
<text x="117.8" y="153.6">R61</text>
<text x="139" y="153.6">R70</text>
<text x="80.1" y="156.8">10K</text>
<text x="117.8" y="156.7">3M</text>
<text x="139" y="156.7">20K</text>
<text x="96.7" y="167.7">R65</text>
<text x="185.8" y="166.2">U20.3</text>
<text x="96.7" y="170.9">47K</text>
<text x="156.6" y="171.2">R74</text>
<text x="185.8" y="169.6">TL074</text>
<text x="253.7" y="171.6">0.1uF</text>
<text x="253.7" y="168.4">C15</text>
<text x="267.8" y="172.6">1M</text>
<text x="267.8" y="169.5">R79</text>
<text x="156.6" y="174.4">100K</text>
<text x="229.1" y="176.6">SWLVL</text>
<text x="120.2" y="183.8">LM339</text>
<text x="229.9" y="180.1">A100K</text>
<text x="80.1" y="189">R66</text>
<text x="120.2" y="186.9">U12.4</text>
<text x="259" y="188.9">R82</text>
<text x="80.1" y="192.1">56K</text>
<text x="259" y="192">1M</text>
<text x="181.4" y="203.7">CD4013</text>
<text x="181.4" y="200.6">U19</text>
<text x="261.7" y="208.4">TL074</text>
<text x="261.7" y="205.2">U20.2</text>
<text x="296" y="207.9">10uF</text>
<text x="296" y="204.7">C17</text>
<text x="320" y="208.3">U18</text>
<text x="23.6" y="213.3">10K</text>
<text x="23.6" y="210.1">R32</text>
<text x="319.6" y="211.8">OUT</text>
<text x="26.1" y="221.3">1N4148</text>
<text x="26.1" y="218.2">D6</text>
<text x="40.2" y="218.8">R87</text>
<text x="87.9" y="218.8">R83</text>
<text x="40.2" y="222">20K</text>
<text x="64.9" y="226.5">2N5457</text>
<text x="87.9" y="222">20K</text>
<text x="112.5" y="226.5">2N5457</text>
<text x="51.9" y="233.1">R86</text>
<text x="64.9" y="229.6">Q2</text>
<text x="99.5" y="233.1">R84</text>
<text x="112.5" y="229.6">Q3</text>
<text x="51.9" y="236.2">1M</text>
<text x="99.5" y="236.2">1M</text>
<text x="67" y="250.3">0.1uF</text>
<text x="67" y="247.2">C18</text>
<text x="113.6" y="250.3">LED</text>
<text x="113.6" y="247.2">R85</text>
<text x="117.8" y="261.3">LED1</text>
<text x="117.8" y="264.4">LED</text>
</g>
<g font-size="3.2" fill="#00f">
<text x="15" y="35.7">12</text>
<text x="37.4" y="39.3">14</text>
<text x="15" y="42.8">13</text>
<text x="108.8" y="42.8">5</text>
<text x="129.1" y="46.3">2</text>
<text x="108.8" y="49.8">4</text>
<text x="394.1" y="63.6">+V</text>
<text x="394.1" y="68.9">GND</text>
<text x="394.1" y="74.2">-V</text>
<text x="24.7" y="88.7">2</text>
<text x="108.8" y="88.7">7</text>
<text x="24.7" y="95.7">1</text>
<text x="24.7" y="92.2">3</text>
<text x="108.8" y="95.7">6</text>
<text x="129.1" y="92.2">1</text>
<text x="24.7" y="116.9">2</text>
<text x="24.7" y="123.9">1</text>
<text x="24.7" y="120.4">3</text>
<text x="108.8" y="131">9</text>
<text x="129.1" y="134.5">14</text>
<text x="108.8" y="138">8</text>
<text x="106.7" y="173.3">11</text>
<text x="174" y="169.8">9</text>
<text x="194.4" y="173.3">8</text>
<text x="129.1" y="176.8">13</text>
<text x="172" y="176.8">10</text>
<text x="106.7" y="180.4">10</text>
<text x="163.6" y="208.6">1</text>
<text x="249.9" y="208.6">6</text>
<text x="163.6" y="212.1">2</text>
<text x="163.6" y="215.7">3</text>
<text x="167.1" y="210.4">Q1</text>
<text x="167.1" y="213.9">Q1#</text>
<text x="195.3" y="213.9">Q2</text>
<text x="201.3" y="215.7">12</text>
<text x="201.3" y="212.1">13</text>
<text x="249.9" y="215.7">5</text>
<text x="270.2" y="212.1">7</text>
<text x="308.4" y="212.1">2</text>
<text x="308.4" y="215.7">3</text>
<text x="163.6" y="219.2">4</text>
<text x="167.1" y="217.4">CLOCK1</text>
<text x="167.1" y="220.9">RESET1</text>
<text x="186.9" y="220.9">CLOCK2</text>
<text x="192.7" y="217.4">Q2#</text>
<text x="201.3" y="219.2">11</text>
<text x="308.4" y="219.2">1</text>
<text x="52.3" y="224.5">3</text>
<text x="63.1" y="222.7" transform="rotate(-90 63.1 222.7)">2</text>
<text x="99.9" y="224.5">3</text>
<text x="110.8" y="222.7" transform="rotate(-90 110.8 222.7)">2</text>
<text x="163.6" y="222.7">5</text>
<text x="163.6" y="226.2">6</text>
<text x="167.1" y="224.5">D1</text>
<text x="187.4" y="224.5">RESET2</text>
<text x="201.3" y="226.2">9</text>
<text x="201.3" y="222.7">10</text>
<text x="167.1" y="228">SET1</text>
<text x="191.6" y="231.5">SET2</text>
<text x="195.3" y="228">D2</text>
<text x="201.3" y="229.8">8</text>
<text x="63.1" y="236" transform="rotate(-90 63.1 236)">1</text>
<text x="110.8" y="236" transform="rotate(-90 110.8 236)">1</text>
</g>
<g font-size="3.2">
<text x="27.9" y="30.4" transform="rotate(-90 27.9 30.4)">11</text>
<text x="119.6" y="37.5" transform="rotate(-90 119.6 37.5)">12</text>
<text x="119.6" y="83.4" transform="rotate(-90 119.6 83.4)">12</text>
<text x="119.6" y="125.7" transform="rotate(-90 119.6 125.7)">12</text>
<text x="119.6" y="168" transform="rotate(-90 119.6 168)">12</text>
<text x="184.9" y="186.9" transform="rotate(-90 184.9 186.9)">11</text>
<text x="260.7" y="225.7" transform="rotate(-90 260.7 225.7)">11</text>
<text x="163.6" y="229.8">7</text>
<text x="167.1" y="231.5">VSS</text>
</g>
<g font-size="3.2" fill="#f00">
<text x="27.9" y="50.8" transform="rotate(-90 27.9 50.8)">4</text>
<text x="119.6" y="57.9" transform="rotate(-90 119.6 57.9)">3</text>
<text x="119.6" y="103.7" transform="rotate(-90 119.6 103.7)">3</text>
<text x="119.6" y="146.1" transform="rotate(-90 119.6 146.1)">3</text>
<text x="184.9" y="164.5" transform="rotate(-90 184.9 164.5)">4</text>
<text x="119.6" y="188.4" transform="rotate(-90 119.6 188.4)">3</text>
<text x="260.7" y="203.3" transform="rotate(-90 260.7 203.3)">4</text>
<text x="201.3" y="208.6">14</text>
<text x="192.7" y="210.4">VDD</text>
</g>
<g font-size="2.5" fill="#800">
<text x="244.4" y="28.2" transform="rotate(-90 244.4 28.2)">1</text>
<text x="247.7" y="34.7" transform="rotate(-90 247.7 34.7)">2</text>
<text x="244.4" y="38.8" transform="rotate(-90 244.4 38.8)">3</text>
<text x="244.4" y="65.3" transform="rotate(-90 244.4 65.3)">1</text>
<text x="247.7" y="71.8" transform="rotate(-90 247.7 71.8)">2</text>
<text x="244.4" y="75.8" transform="rotate(-90 244.4 75.8)">3</text>
<text x="244.4" y="100.5" transform="rotate(-90 244.4 100.5)">1</text>
<text x="247.7" y="107.1" transform="rotate(-90 247.7 107.1)">2</text>
<text x="244.4" y="111.1" transform="rotate(-90 244.4 111.1)">3</text>
<text x="244.4" y="135.8" transform="rotate(-90 244.4 135.8)">1</text>
<text x="247.7" y="142.3" transform="rotate(-90 247.7 142.3)">2</text>
<text x="244.4" y="146.4" transform="rotate(-90 244.4 146.4)">3</text>
<text x="244.4" y="171.1" transform="rotate(-90 244.4 171.1)">1</text>
<text x="247.7" y="177.6" transform="rotate(-90 247.7 177.6)">2</text>
<text x="244.4" y="181.7" transform="rotate(-90 244.4 181.7)">3</text>
</g>
</svg>
